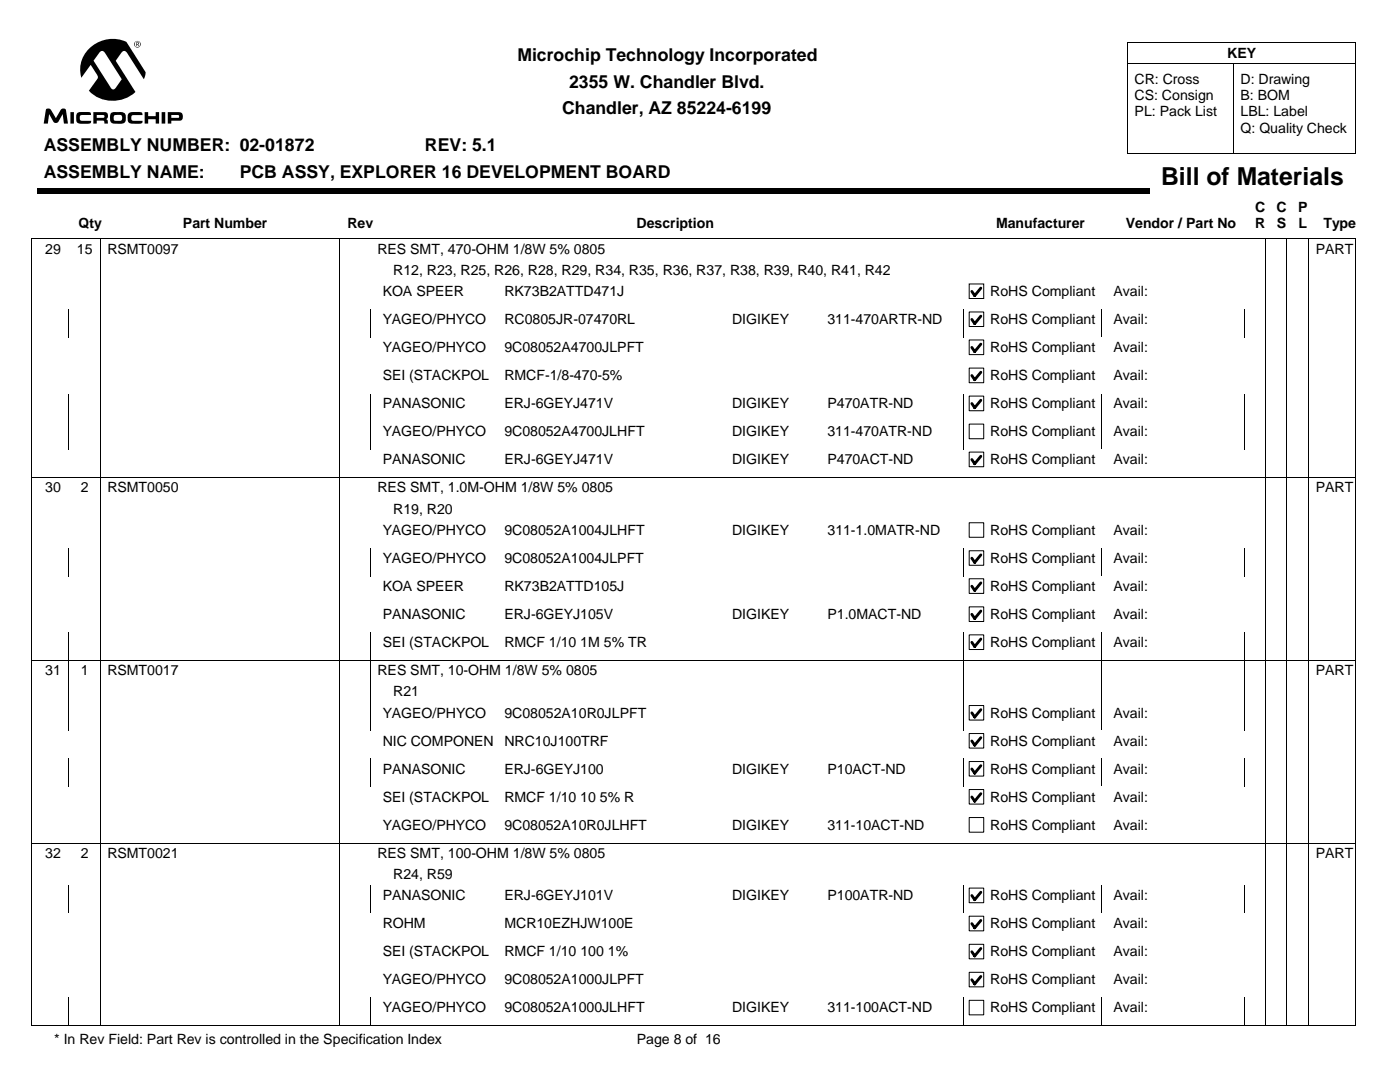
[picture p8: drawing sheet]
<svg xmlns="http://www.w3.org/2000/svg" width="279mm" height="216mm" viewBox="0 0 279 216" stroke-linecap="round" stroke-linejoin="round" font-family="sans-serif">
<g fill="#000">
<path d="M7.4 37.6h222v1.1h-222z"/>
<path d="M26.8 8.8a.66 .66 0 0 1 1.3 0 .66 .66 0 0 1-1.3 0zM33.5 22.4h2.1a.87 .87 0 0 1 .9 .7 .87 .87 0 0 1-.7 1h-1.6v.6h-.7zM32.3 22.4h.7v2.3h-.7zM18 9.5a6.7 6.7 0 0 1 7.2-1.1l3.9 6-.4 1.4-3.3-5.2a.63 .63 0 0 0-.6-.4 .63 .63 0 0 0-.6 .4l-1.1 1.5 3.9 6.3a6.7 6.7 0 0 1-9.3-.3l1.7-2.4 .2-.3-1.5-2.5-1.9 2.6a5.8 5.8 0 0 1 1.8-6zM28.9 22.4h.7v.8h1.5v-.8h.6v2.3h-.6v-.9h-1.5v.9h-.7zM25.7 22.6a3.7 3.7 0 0 1 2.5-.2l.1 .1 .1 .5h-1.8a.6 .6 0 0 0-.4 .5 .6 .6 0 0 0 .4 .6h1.8l-.1 .5-.9 .1a2.11 2.11 0 0 1-1.8-.4 2.22 2.22 0 0 1 .1-1.7zM22.3 22.5l.7-.1a2.94 2.94 0 0 1 1.9 .2l.2 .3a1.42 1.42 0 0 1-.6 1.7l-.8 .1a1.77 1.77 0 0 1-1.6-.4 1.9 1.9 0 0 1 .2-1.8zM18.6 22.4h2.4a.77 .77 0 0 1 .6 .6 .77 .77 0 0 1-.4 .8 .7 .7 0 0 1 .3 .9h-.7v-.5l-.2-.1h-1.3v.6h-.7zM15.4 22.6a4 4 0 0 1 2.4-.2l.3 .1 .1 .4h-1.8a.6 .6 0 0 0-.5 .6 .6 .6 0 0 0 .4 .6h1.9l-.2 .5-1.8 .1a.77 .77 0 0 1-1-.8v-1zM14.1 22.4h.7v2.3h-.7zM9.3 21.7h.5l.3 .1 1.1 1.8 .9-1.7a.61 .61 0 0 1 1.1 .1l.4 2.7h-.8l-.3-1.9-.8 1.5-.4 .2-.6-.1-.9-1.6-.3 1.9h-.8zM26.8 8.8a.6 .6 0 0 0 1.2 0 .6 .6 0 0 0-1.2 0zM34.2 22.9v.6h1.4a.31 .31 0 0 0 .2-.3 .31 .31 0 0 0-.3-.3zM19.9 10.4l-1.2 1.7 3.3 5.3a.58 .58 0 0 0 .5 .4 .58 .58 0 0 0 .6-.3l1.2-1.7-3.5-5.4-.4-.2zM22.9 23l-.2 .2 .1 .8 1.2 .1a.63 .63 0 0 0 .4-.6 .63 .63 0 0 0-.4-.6zM19.3 22.9v.6h1.3a.29 .29 0 0 0 .2-.3 .29 .29 0 0 0-.3-.3zM27.2 8.4l.5 .1v.2l-.2 .2 .3 .3h-.2l-.2-.3h-.1v.3h-.1zM27.3 8.5v.3l.3-.1v-.1z"/>
</g>
<path d="M225.1 12.7h45.5M225.1 8.5h45.5v22.2h-45.5M225.1 8.5v22.2M246.3 12.7v18M20.1 47.6v8.5M67.7 47.6v8.5M252.6 47.6v8.5M256.8 47.6v8.5M261.1 47.6v8.5M270.4 47.7l-264-.1v8.5M270.6 47.6v8.5" fill="none" stroke="#000" stroke-width=".2"/>
<path d="M193.4 56.7h2.9v2.9h-2.9z" fill="#fff"/>
<path d="M193.4 56.7h2.9v2.9h-2.9z" fill="none" stroke="#000" stroke-width=".2"/>
<path d="M195.7 57.5l-1.2 1.5-.5-.9" fill="none" stroke="#000" stroke-width=".56"/>
<path d="M197.4 56.1h22.4v4h-22.4z" fill="#fff"/>
<path d="M6.4 56.1v5.6M20.1 56.1v5.6M67.7 56.1v5.6M252.6 56.1v5.6M256.8 56.1v5.6M261.1 56.1v5.6M270.6 56.1v5.6" fill="none" stroke="#000" stroke-width=".2"/>
<path d="M193.4 62.3h2.9v2.9h-2.9z" fill="#fff"/>
<path d="M193.4 62.3h2.9v2.9h-2.9z" fill="none" stroke="#000" stroke-width=".2"/>
<path d="M195.7 63.1l-1.2 1.5-.5-.9" fill="none" stroke="#000" stroke-width=".56"/>
<path d="M197.4 61.7h22.4v4h-22.4z" fill="#fff"/>
<path d="M6.4 61.7v5.6M13.7 61.7v5.6M20.1 61.7v5.6M67.7 61.7v5.6M74 61.7v5.6M192.4 61.7v5.6M219.8 61.7v5.6M248.4 61.7v5.6M252.6 61.7v5.6M256.8 61.7v5.6M261.1 61.7v5.6M270.6 61.7v5.6" fill="none" stroke="#000" stroke-width=".2"/>
<path d="M193.4 67.9h2.9v2.9h-2.9z" fill="#fff"/>
<path d="M193.4 67.8h2.9v3h-2.9z" fill="none" stroke="#000" stroke-width=".2"/>
<path d="M195.7 68.7l-1.2 1.5-.5-.9" fill="none" stroke="#000" stroke-width=".56"/>
<path d="M197.4 67.3h22.4v4h-22.4z" fill="#fff"/>
<path d="M6.4 67.3v5.6M20.1 67.3v5.6M67.7 67.3v5.6M252.6 67.3v5.6M256.8 67.3v5.6M261.1 67.3v5.6M270.6 67.3v5.6" fill="none" stroke="#000" stroke-width=".2"/>
<path d="M193.4 73.5h2.9v2.9h-2.9z" fill="#fff"/>
<path d="M193.4 73.4h2.9v3h-2.9z" fill="none" stroke="#000" stroke-width=".2"/>
<path d="M195.7 74.3l-1.2 1.5-.5-.9" fill="none" stroke="#000" stroke-width=".56"/>
<path d="M197.4 72.9h22.4v4h-22.4z" fill="#fff"/>
<path d="M6.4 72.9v5.6M20.1 72.9v5.6M67.7 72.9v5.6M252.6 72.9v5.6M256.8 72.9v5.6M261.1 72.9v5.6M270.6 72.9v5.6" fill="none" stroke="#000" stroke-width=".2"/>
<path d="M193.4 79.1h2.9v2.9h-2.9z" fill="#fff"/>
<path d="M193.4 79h2.9v3h-2.9z" fill="none" stroke="#000" stroke-width=".2"/>
<path d="M195.7 79.9l-1.2 1.5-.5-.9" fill="none" stroke="#000" stroke-width=".56"/>
<path d="M197.4 78.5h22.4v4h-22.4z" fill="#fff"/>
<path d="M6.4 78.5v5.6M13.7 78.5v5.6M20.1 78.5v5.6M67.7 78.5v5.6M74 78.5v5.6M192.4 78.5v5.6M219.8 78.5v5.6M248.4 78.5v5.6M252.6 78.5v5.6M256.8 78.5v5.6M261.1 78.5v5.6M270.6 78.5v5.6" fill="none" stroke="#000" stroke-width=".2"/>
<path d="M193.4 84.6h2.9v2.9h-2.9z" fill="#fff"/>
<path d="M193.4 84.6h2.9v2.9h-2.9z" fill="none" stroke="#000" stroke-width=".2"/>
<path d="M197.4 84.1h22.4v4h-22.4z" fill="#fff"/>
<path d="M6.4 84.1v5.6M13.7 84.1v5.6M20.1 84.1v5.6M67.7 84.1v5.6M74 84.1v5.6M192.4 84.1v5.6M219.8 84.1v5.6M248.4 84.1v5.6M252.6 84.1v5.6M256.8 84.1v5.6M261.1 84.1v5.6M270.6 84.1v5.6" fill="none" stroke="#000" stroke-width=".2"/>
<path d="M193.4 90.2h2.9v2.9h-2.9z" fill="#fff"/>
<path d="M193.4 90.2h2.9v2.9h-2.9z" fill="none" stroke="#000" stroke-width=".2"/>
<path d="M195.7 91l-1.2 1.5-.5-.8" fill="none" stroke="#000" stroke-width=".56"/>
<path d="M197.4 89.7h22.4v4h-22.4z" fill="#fff"/>
<path d="M6.3 95.3h264.1M6.4 89.7v14.1M20.1 89.7v14.1M67.7 89.7v14.1M252.6 89.7v14.1M256.8 89.7v14.1M261.1 89.7v14.1M270.6 89.7v14.1" fill="none" stroke="#000" stroke-width=".2"/>
<path d="M193.4 104.3h2.9v2.9h-2.9z" fill="#fff"/>
<path d="M193.4 104.3h2.9v2.9h-2.9z" fill="none" stroke="#000" stroke-width=".2"/>
<path d="M197.4 103.8h22.4v4h-22.4z" fill="#fff"/>
<path d="M6.4 103.8v5.6M20.1 103.8v5.6M67.7 103.8v5.6M252.6 103.8v5.6M256.8 103.8v5.6M261.1 103.8v5.6M270.6 103.8v5.6" fill="none" stroke="#000" stroke-width=".2"/>
<path d="M193.4 109.9h2.9v2.9h-2.9z" fill="#fff"/>
<path d="M193.4 109.9h2.9v2.9h-2.9z" fill="none" stroke="#000" stroke-width=".2"/>
<path d="M195.7 110.7l-1.2 1.5-.5-.8" fill="none" stroke="#000" stroke-width=".56"/>
<path d="M197.4 109.3h22.4v4h-22.4z" fill="#fff"/>
<path d="M6.4 109.3v5.7M13.7 109.3v5.7M20.1 109.3v5.7M67.7 109.3v5.7M74 109.3v5.7M192.4 109.3v5.7M219.8 109.3v5.7M248.4 109.3v5.7M252.6 109.3v5.7M256.8 109.3v5.7M261.1 109.3v5.7M270.6 109.3v5.7" fill="none" stroke="#000" stroke-width=".2"/>
<path d="M193.4 115.5h2.9v2.9h-2.9z" fill="#fff"/>
<path d="M193.4 115.5h2.9v2.9h-2.9z" fill="none" stroke="#000" stroke-width=".2"/>
<path d="M195.7 116.3l-1.2 1.5-.5-.8" fill="none" stroke="#000" stroke-width=".56"/>
<path d="M197.4 115h22.4v3.9h-22.4z" fill="#fff"/>
<path d="M6.4 115v5.5M20.1 115v5.5M67.7 115v5.5M252.6 115v5.5M256.8 115v5.5M261.1 115v5.5M270.6 115v5.5" fill="none" stroke="#000" stroke-width=".2"/>
<path d="M193.4 121.1h2.9v2.9h-2.9z" fill="#fff"/>
<path d="M193.4 121.1h2.9v2.9h-2.9z" fill="none" stroke="#000" stroke-width=".2"/>
<path d="M195.7 121.9l-1.2 1.5-.5-.8" fill="none" stroke="#000" stroke-width=".56"/>
<path d="M197.4 120.6h22.4v3.9h-22.4z" fill="#fff"/>
<path d="M6.4 120.6v5.6M20.1 120.6v5.6M67.7 120.6v5.6M252.6 120.6v5.6M256.8 120.6v5.6M261.1 120.6v5.6M270.6 120.6v5.6" fill="none" stroke="#000" stroke-width=".2"/>
<path d="M193.4 126.7h2.9v2.9h-2.9z" fill="#fff"/>
<path d="M193.4 126.7h2.9v2.9h-2.9z" fill="none" stroke="#000" stroke-width=".2"/>
<path d="M195.7 127.5l-1.2 1.5-.5-.8" fill="none" stroke="#000" stroke-width=".56"/>
<path d="M197.4 126.2h22.4v3.9h-22.4z" fill="#fff"/>
<g fill="none" stroke="#000" stroke-width=".2">
<path d="M6.3 131.8h264.1M6.4 126.2v14M13.7 126.2v14M20.1 126.2v14M67.7 126.2v14M74 126.2v14M192.4 126.2v14M219.8 126.2v14M248.4 126.2v14M252.6 126.2v14M256.8 126.2v14M261.1 126.2v14"/>
<path d="M270.6 126.2v14"/>
</g>
<path d="M193.4 140.8h2.9v2.9h-2.9z" fill="#fff"/>
<path d="M193.4 140.8h2.9v2.9h-2.9z" fill="none" stroke="#000" stroke-width=".2"/>
<path d="M195.7 141.6l-1.2 1.5-.5-.9" fill="none" stroke="#000" stroke-width=".56"/>
<path d="M197.4 140.2h22.4v4h-22.4z" fill="#fff"/>
<path d="M6.4 140.2v5.6M13.7 140.2v5.6M20.1 140.2v5.6M67.7 140.2v5.6M74 140.2v5.6M192.4 140.2v5.6M219.8 140.2v5.6M248.4 140.2v5.6M252.6 140.2v5.6M256.8 140.2v5.6M261.1 140.2v5.6M270.6 140.2v5.6" fill="none" stroke="#000" stroke-width=".2"/>
<path d="M193.4 146.4h2.9v2.9h-2.9z" fill="#fff"/>
<path d="M193.4 146.4h2.9v2.9h-2.9z" fill="none" stroke="#000" stroke-width=".2"/>
<path d="M195.7 147.2l-1.2 1.5-.5-.9" fill="none" stroke="#000" stroke-width=".56"/>
<path d="M197.4 145.8h22.4v4h-22.4z" fill="#fff"/>
<path d="M6.4 145.8v5.6M20.1 145.8v5.6M67.7 145.8v5.6M252.6 145.8v5.6M256.8 145.8v5.6M261.1 145.8v5.6M270.6 145.8v5.6" fill="none" stroke="#000" stroke-width=".2"/>
<path d="M193.4 152h2.9v2.9h-2.9z" fill="#fff"/>
<path d="M193.4 152h2.9v2.9h-2.9z" fill="none" stroke="#000" stroke-width=".2"/>
<path d="M195.7 152.8l-1.2 1.5-.5-.9" fill="none" stroke="#000" stroke-width=".56"/>
<path d="M197.4 151.4h22.4v4h-22.4z" fill="#fff"/>
<path d="M6.4 151.4v5.6M13.7 151.4v5.6M20.1 151.4v5.6M67.7 151.4v5.6M74 151.4v5.6M192.4 151.4v5.6M219.8 151.4v5.6M248.4 151.4v5.6M252.6 151.4v5.6M256.8 151.4v5.6M261.1 151.4v5.6M270.6 151.4v5.6" fill="none" stroke="#000" stroke-width=".2"/>
<path d="M193.4 157.6h2.9v2.8h-2.9z" fill="#fff"/>
<path d="M193.4 157.5h2.9v2.9h-2.9z" fill="none" stroke="#000" stroke-width=".2"/>
<path d="M195.7 158.4l-1.2 1.5-.5-.9" fill="none" stroke="#000" stroke-width=".56"/>
<path d="M197.4 157h22.4v4h-22.4z" fill="#fff"/>
<path d="M6.4 157v5.6M20.1 157v5.6M67.7 157v5.6M252.6 157v5.6M256.8 157v5.6M261.1 157v5.6M270.6 157v5.6" fill="none" stroke="#000" stroke-width=".2"/>
<path d="M193.4 163.2h2.9v2.9h-2.9z" fill="#fff"/>
<path d="M193.4 163.1h2.9v3h-2.9z" fill="none" stroke="#000" stroke-width=".2"/>
<path d="M197.4 162.6h22.4v4h-22.4z" fill="#fff"/>
<path d="M6.3 168.2h264.1M6.4 162.6v14.1M20.1 162.6v14.1M67.7 162.6v14.1M252.6 162.6v14.1M256.8 162.6v14.1M261.1 162.6v14.1M270.6 162.6v14.1" fill="none" stroke="#000" stroke-width=".2"/>
<path d="M193.4 177.2h2.9v2.9h-2.9z" fill="#fff"/>
<path d="M193.4 177.2h2.9v2.9h-2.9z" fill="none" stroke="#000" stroke-width=".2"/>
<path d="M195.7 178l-1.2 1.5-.5-.8" fill="none" stroke="#000" stroke-width=".56"/>
<path d="M197.4 176.7h22.4v4h-22.4z" fill="#fff"/>
<path d="M6.4 176.7v5.5M13.7 176.7v5.5M20.1 176.7v5.5M67.7 176.7v5.5M74 176.7v5.5M192.4 176.7v5.5M219.8 176.7v5.5M248.4 176.7v5.5M252.6 176.7v5.5M256.8 176.7v5.5M261.1 176.7v5.5M270.6 176.7v5.5" fill="none" stroke="#000" stroke-width=".2"/>
<path d="M193.4 182.8h2.9v2.9h-2.9z" fill="#fff"/>
<path d="M193.4 182.8h2.9v2.9h-2.9z" fill="none" stroke="#000" stroke-width=".2"/>
<path d="M195.7 183.7l-1.2 1.4-.5-.8" fill="none" stroke="#000" stroke-width=".56"/>
<path d="M197.4 182.3h22.4v4h-22.4z" fill="#fff"/>
<path d="M6.4 182.3v5.6M20.1 182.3v5.6M67.7 182.3v5.6M252.6 182.3v5.6M256.8 182.3v5.6M261.1 182.3v5.6M270.6 182.3v5.6" fill="none" stroke="#000" stroke-width=".2"/>
<path d="M193.4 188.4h2.9v2.9h-2.9z" fill="#fff"/>
<path d="M193.4 188.4h2.9v2.9h-2.9z" fill="none" stroke="#000" stroke-width=".2"/>
<path d="M195.7 189.3l-1.2 1.5-.5-.9" fill="none" stroke="#000" stroke-width=".56"/>
<path d="M197.4 187.9h22.4v4h-22.4z" fill="#fff"/>
<path d="M6.4 187.9v5.6M20.1 187.9v5.6M67.7 187.9v5.6M252.6 187.9v5.6M256.8 187.9v5.6M261.1 187.9v5.6M270.6 187.9v5.6" fill="none" stroke="#000" stroke-width=".2"/>
<path d="M193.4 194h2.9v2.9h-2.9z" fill="#fff"/>
<path d="M193.4 194h2.9v2.9h-2.9z" fill="none" stroke="#000" stroke-width=".2"/>
<path d="M195.7 194.8l-1.2 1.5-.5-.8" fill="none" stroke="#000" stroke-width=".56"/>
<path d="M197.4 193.5h22.4v4h-22.4z" fill="#fff"/>
<path d="M6.4 193.5v5.6M20.1 193.5v5.6M67.7 193.5v5.6M252.6 193.5v5.6M256.8 193.5v5.6M261.1 193.5v5.6M270.6 193.5v5.6" fill="none" stroke="#000" stroke-width=".2"/>
<path d="M193.4 199.6h2.9v2.9h-2.9z" fill="#fff"/>
<path d="M193.4 199.6h2.9v2.9h-2.9z" fill="none" stroke="#000" stroke-width=".2"/>
<path d="M197.4 199.1h22.4v4h-22.4z" fill="#fff"/>
<g fill="none" stroke="#000" stroke-width=".2">
<path d="M6.4 199.1v5.6M13.7 199.1v5.6M20.1 199.1v5.6M67.7 199.1v5.6M74 199.1v5.6M192.4 199.1v5.6M219.8 199.1v5.6M248.4 199.1v5.6M252.6 199.1v5.6M256.8 199.1v5.6M261.1 199.1v5.6M270.6 199.1v5.6"/>
<path d="M6.3 204.7h264.1"/>
</g>
<text font-size="4.9" x="231.7" y="36.9">Bill of Materials</text>
<g font-size="3.5">
<text x="103.3" y="12.2">Microchip Technology Incorporated</text>
<text x="113.6" y="17.5">2355 W. Chandler Blvd.</text>
<text x="112.2" y="22.8">Chandler, AZ 85224-6199</text>
<text x="8.7" y="30.2">ASSEMBLY NUMBER: 02-01872</text>
<text x="8.7" y="35.5">ASSEMBLY NAME:</text>
<text x="47.8" y="35.5">PCB ASSY, EXPLORER 16 DEVELOPMENT BOARD</text>
<text x="84.8" y="30.2">REV: 5.1</text>
</g>
<g font-size="2.8">
<text x="244.9" y="11.5">KEY</text>
<text x="226.4" y="16.7">CR: Cross</text>
<text x="247.6" y="16.7">D: Drawing</text>
<text x="226.4" y="20">CS: Consign</text>
<text x="226.4" y="23.2">PL: Pack List</text>
<text x="247.6" y="20">B: BOM</text>
<text x="247.6" y="23.2">LBL: Label</text>
<text x="247.6" y="26.5">Q: Quality Check</text>
<text x="15.7" y="45.4">Qty</text>
<text x="36.5" y="45.4">Part Number</text>
<text x="69.3" y="45.4">Rev</text>
<text x="127" y="45.4">Description</text>
<text x="198.8" y="45.4">Manufacturer</text>
<text x="224.7" y="45.4">Vendor / Part No</text>
<text x="250.5" y="42.2">C</text>
<text x="250.5" y="45.6">R</text>
<text x="254.7" y="42.2">C</text>
<text x="254.8" y="45.6">S</text>
<text x="259.1" y="42.2">P</text>
<text x="259.1" y="45.6">L</text>
<text x="264.1" y="45.4">Type</text>
<text x="9" y="50.6">29</text>
<text x="15.3" y="50.6">15</text>
<text x="21.4" y="50.6">RSMT0097</text>
<text x="75.3" y="50.6">RES SMT, 470-OHM 1/8W 5% 0805</text>
<text x="262.6" y="50.6">PART</text>
<text x="76.4" y="59.1">KOA SPEER</text>
<text x="78.5" y="54.8">R12, R23, R25, R26, R28, R29, R34, R35, R36, R37, R38, R39, R40, R41, R42</text>
<text x="100.7" y="59.1">RK73B2ATTD471J</text>
<text x="197.6" y="59.1">RoHS Compliant</text>
<text x="222.2" y="59.1">Avail:</text>
<text x="76.4" y="64.7">YAGEO/PHYCO</text>
<text x="100.7" y="64.7">RC0805JR-07470RL</text>
<text x="146.1" y="64.7">DIGIKEY</text>
<text x="165.1" y="64.7">311-470ARTR-ND</text>
<text x="197.6" y="64.7">RoHS Compliant</text>
<text x="222.2" y="64.7">Avail:</text>
<text x="76.4" y="70.3">YAGEO/PHYCO</text>
<text x="100.7" y="70.3">9C08052A4700JLPFT</text>
<text x="197.6" y="70.3">RoHS Compliant</text>
<text x="222.2" y="70.3">Avail:</text>
<text x="76.4" y="75.9">SEI (STACKPOL</text>
<text x="100.7" y="75.9">RMCF-1/8-470-5%</text>
<text x="197.6" y="75.9">RoHS Compliant</text>
<text x="222.2" y="75.9">Avail:</text>
<text x="76.4" y="81.5">PANASONIC</text>
<text x="100.7" y="81.5">ERJ-6GEYJ471V</text>
<text x="146.1" y="81.5">DIGIKEY</text>
<text x="165.1" y="81.5">P470ATR-ND</text>
<text x="197.6" y="81.5">RoHS Compliant</text>
<text x="222.2" y="81.5">Avail:</text>
<text x="76.4" y="87.1">YAGEO/PHYCO</text>
<text x="100.7" y="87.1">9C08052A4700JLHFT</text>
<text x="146.1" y="87.1">DIGIKEY</text>
<text x="165.1" y="87.1">311-470ATR-ND</text>
<text x="197.6" y="87.1">RoHS Compliant</text>
<text x="222.2" y="87.1">Avail:</text>
<text x="76.4" y="92.6">PANASONIC</text>
<text x="100.7" y="92.6">ERJ-6GEYJ471V</text>
<text x="146.1" y="92.6">DIGIKEY</text>
<text x="165.1" y="92.6">P470ACT-ND</text>
<text x="197.6" y="92.6">RoHS Compliant</text>
<text x="222.2" y="92.6">Avail:</text>
<text x="9" y="98.3">30</text>
<text x="16.2" y="98.3">2</text>
<text x="21.4" y="98.3">RSMT0050</text>
<text x="75.3" y="98.3">RES SMT, 1.0M-OHM 1/8W 5% 0805</text>
<text x="262.6" y="98.3">PART</text>
<text x="76.4" y="106.7">YAGEO/PHYCO</text>
<text x="78.5" y="102.5">R19, R20</text>
<text x="100.7" y="106.7">9C08052A1004JLHFT</text>
<text x="146.1" y="106.7">DIGIKEY</text>
<text x="165.1" y="106.7">311-1.0MATR-ND</text>
<text x="197.6" y="106.7">RoHS Compliant</text>
<text x="222.2" y="106.7">Avail:</text>
<text x="76.4" y="112.3">YAGEO/PHYCO</text>
<text x="100.7" y="112.3">9C08052A1004JLPFT</text>
<text x="197.6" y="112.3">RoHS Compliant</text>
<text x="222.2" y="112.3">Avail:</text>
<text x="76.4" y="117.9">KOA SPEER</text>
<text x="100.7" y="117.9">RK73B2ATTD105J</text>
<text x="197.6" y="117.9">RoHS Compliant</text>
<text x="222.2" y="117.9">Avail:</text>
<text x="76.4" y="123.5">PANASONIC</text>
<text x="100.7" y="123.5">ERJ-6GEYJ105V</text>
<text x="146.1" y="123.5">DIGIKEY</text>
<text x="165.1" y="123.5">P1.0MACT-ND</text>
<text x="197.6" y="123.5">RoHS Compliant</text>
<text x="222.2" y="123.5">Avail:</text>
<text x="76.4" y="129.1">SEI (STACKPOL</text>
<text x="100.7" y="129.1">RMCF 1/10 1M 5% TR</text>
<text x="197.6" y="129.1">RoHS Compliant</text>
<text x="222.2" y="129.1">Avail:</text>
<text x="9" y="134.7">31</text>
<text x="16.2" y="134.7">1</text>
<text x="21.4" y="134.7">RSMT0017</text>
<text x="75.3" y="134.7">RES SMT, 10-OHM 1/8W 5% 0805</text>
<text x="262.6" y="134.7">PART</text>
<text x="76.4" y="143.2">YAGEO/PHYCO</text>
<text x="78.5" y="139">R21</text>
<text x="100.7" y="143.2">9C08052A10R0JLPFT</text>
<text x="197.6" y="143.2">RoHS Compliant</text>
<text x="222.2" y="143.2">Avail:</text>
<text x="76.4" y="148.8">NIC COMPONEN</text>
<text x="100.7" y="148.8">NRC10J100TRF</text>
<text x="197.6" y="148.8">RoHS Compliant</text>
<text x="222.2" y="148.8">Avail:</text>
<text x="76.4" y="154.4">PANASONIC</text>
<text x="100.7" y="154.4">ERJ-6GEYJ100</text>
<text x="146.1" y="154.4">DIGIKEY</text>
<text x="165.1" y="154.4">P10ACT-ND</text>
<text x="197.6" y="154.4">RoHS Compliant</text>
<text x="222.2" y="154.4">Avail:</text>
<text x="76.4" y="160">SEI (STACKPOL</text>
<text x="100.7" y="160">RMCF 1/10 10 5% R</text>
<text x="197.6" y="160">RoHS Compliant</text>
<text x="222.2" y="160">Avail:</text>
<text x="76.4" y="165.5">YAGEO/PHYCO</text>
<text x="100.7" y="165.5">9C08052A10R0JLHFT</text>
<text x="146.1" y="165.5">DIGIKEY</text>
<text x="165.1" y="165.5">311-10ACT-ND</text>
<text x="197.6" y="165.5">RoHS Compliant</text>
<text x="222.2" y="165.5">Avail:</text>
<text x="9" y="171.2">32</text>
<text x="16.2" y="171.2">2</text>
<text x="21.4" y="171.2">RSMT0021</text>
<text x="75.3" y="171.2">RES SMT, 100-OHM 1/8W 5% 0805</text>
<text x="262.6" y="171.2">PART</text>
<text x="76.4" y="179.6">PANASONIC</text>
<text x="78.5" y="175.4">R24, R59</text>
<text x="100.7" y="179.6">ERJ-6GEYJ101V</text>
<text x="146.1" y="179.6">DIGIKEY</text>
<text x="165.1" y="179.6">P100ATR-ND</text>
<text x="197.6" y="179.6">RoHS Compliant</text>
<text x="222.2" y="179.6">Avail:</text>
<text x="76.4" y="185.3">ROHM</text>
<text x="100.7" y="185.3">MCR10EZHJW100E</text>
<text x="197.6" y="185.3">RoHS Compliant</text>
<text x="222.2" y="185.3">Avail:</text>
<text x="76.4" y="190.8">SEI (STACKPOL</text>
<text x="100.7" y="190.8">RMCF 1/10 100 1%</text>
<text x="197.6" y="190.8">RoHS Compliant</text>
<text x="222.2" y="190.8">Avail:</text>
<text x="76.4" y="196.4">YAGEO/PHYCO</text>
<text x="100.7" y="196.4">9C08052A1000JLPFT</text>
<text x="197.6" y="196.4">RoHS Compliant</text>
<text x="222.2" y="196.4">Avail:</text>
<text x="76.4" y="202">YAGEO/PHYCO</text>
<text x="100.7" y="202">9C08052A1000JLHFT</text>
<text x="146.1" y="202">DIGIKEY</text>
<text x="165.1" y="202">311-100ACT-ND</text>
<text x="197.6" y="202">RoHS Compliant</text>
<text x="222.2" y="202">Avail:</text>
<text x="10.8" y="208.4">* In Rev Field: Part Rev is controlled in the Specification Index</text>
<text x="127.1" y="208.4">Page 8 of 16</text>
</g>
</svg>
